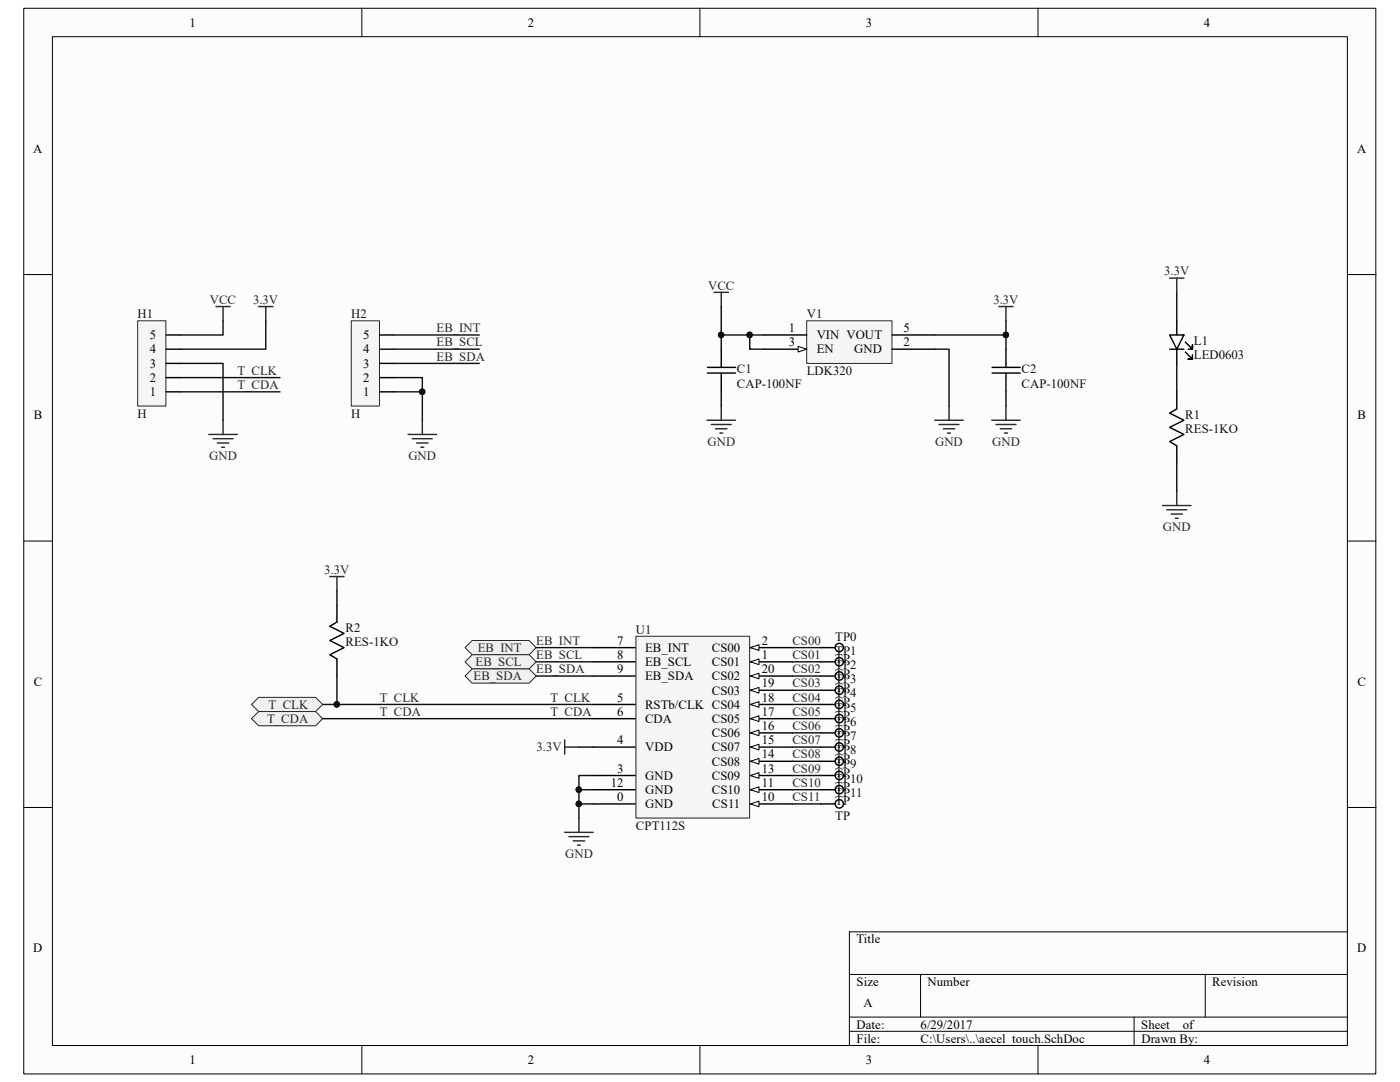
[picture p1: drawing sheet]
<svg xmlns="http://www.w3.org/2000/svg" width="279mm" height="216mm" viewBox="0 0 279 216" stroke-linecap="round" stroke-linejoin="round" font-family="sans-serif">
<path d="M4.8 1.7h269.8v212.6h-269.8z" fill="#fcfcfc"/>
<path d="M4.7 1.7h269.9v212.6h-269.9z" fill="none" stroke="#000" stroke-width=".2"/>
<path d="M10.5 7.4h258.4v201.2h-258.4z" fill="#fcfcfc"/>
<g fill="none" stroke="#000" stroke-width=".2">
<path d="M10.5 7.3h258.4v201.3h-258.4zM72.2 1.6v5.7M139.7 1.6v5.7M207.2 1.6v5.7M4.7 54.8h5.7M268.9 54.8h5.7M4.7 108h5.7M268.9 108h5.7M4.7 161.1h5.7M268.9 161.1h5.7M169.5 194.4h99.4M183.7 194.4v8.5"/>
<path d="M240.5 194.4v8.5M268.9 185.9h-99.4v22.7M72.2 208.6v5.7M139.7 208.6v5.7M169.5 202.9h99.4M169.5 205.8h99.4M207.2 208.6v5.7M226.3 202.9v5.7"/>
</g>
<path d="M161 64.1h17v8.4h-17z" fill="#f5f5f5"/>
<path d="M161 64h17v8.5h-17z" fill="none" stroke="#262626" stroke-width=".2"/>
<path d="M152.5 69.7h8.5" fill="none" stroke="#000" stroke-width=".28"/>
<path d="M159.3 69.1l1.7 .6-1.7 .5z" fill="#fcfcfc"/>
<path d="M159.3 69.1l1.7 .6-1.7 .5z" fill="none" stroke="#000" stroke-width=".2"/>
<g fill="none" stroke="#000" stroke-width=".28">
<path d="M141.2 74.4h5.6M141.2 73.3h5.6M143.9 69.7v2.8M143.9 72.5v.7M143.9 74.5v.8M143.9 75.4v2.8M152.5 66.8h8.5M178 66.8h8.6M178 69.7h8.6M198 74.4h5.6M198 73.3h5.6M200.8 69.7v2.8"/>
<path d="M200.8 72.5v.7M200.8 74.5v.8M200.8 75.4v2.8"/>
</g>
<g fill="none" stroke="#262626" stroke-width=".28">
<path d="M142.5 58.3h2.9M143.9 58.3v2.9M199.3 61.2h2.9M200.8 61.2v2.8M141.1 83.9h5.7M142 84.7h3.9M142.8 85.6h2.3M143.7 86.4h.5M143.9 81v2.9M186.6 83.9h5.6M187.4 84.7h4M188.3 85.6h2.2"/>
<path d="M189.1 86.4h.6M189.4 81v2.9M197.9 83.9h5.7M198.8 84.7h4M199.6 85.6h2.3M200.5 86.4h.5M200.8 81v2.9"/>
</g>
<path d="M127 127h22.6v36.2h-22.6z" fill="#f5f5f5"/>
<path d="M126.9 127h22.7v36.2h-22.7z" fill="none" stroke="#262626" stroke-width=".2"/>
<path d="M118.4 157.6h8.4M149.8 160.4h8.3" fill="none" stroke="#000" stroke-width=".28"/>
<path d="M149.8 160.4l1.7-.6v1.2z" fill="#fcfcfc"/>
<path d="M149.8 160.4l1.7-.6v1.2z" fill="none" stroke="#000" stroke-width=".2"/>
<path d="M149.8 157.6h8.3" fill="none" stroke="#000" stroke-width=".28"/>
<path d="M149.8 157.6l1.7-.6v1.1z" fill="#fcfcfc"/>
<path d="M149.8 157.6l1.7-.6v1.1z" fill="none" stroke="#000" stroke-width=".2"/>
<path d="M149.8 154.7h8.3" fill="none" stroke="#000" stroke-width=".28"/>
<path d="M149.8 154.7l1.7-.5v1.1z" fill="#fcfcfc"/>
<path d="M149.8 154.7l1.7-.5v1.1z" fill="none" stroke="#000" stroke-width=".2"/>
<path d="M149.8 151.9h8.3" fill="none" stroke="#000" stroke-width=".28"/>
<path d="M149.8 151.9l1.7-.6v1.2z" fill="#fcfcfc"/>
<path d="M149.8 151.9l1.7-.6v1.2z" fill="none" stroke="#000" stroke-width=".2"/>
<path d="M149.8 149.1h8.3" fill="none" stroke="#000" stroke-width=".28"/>
<path d="M149.8 149.1l1.7-.6v1.1z" fill="#fcfcfc"/>
<path d="M149.8 149.1l1.7-.6v1.1z" fill="none" stroke="#000" stroke-width=".2"/>
<path d="M149.8 146.2h8.3" fill="none" stroke="#000" stroke-width=".28"/>
<path d="M149.8 146.2l1.7-.5v1.1z" fill="#fcfcfc"/>
<path d="M149.8 146.2l1.7-.5v1.1z" fill="none" stroke="#000" stroke-width=".2"/>
<path d="M149.8 143.4h8.3" fill="none" stroke="#000" stroke-width=".28"/>
<path d="M149.8 143.4l1.7-.6v1.2z" fill="#fcfcfc"/>
<path d="M149.8 143.4l1.7-.6v1.2z" fill="none" stroke="#000" stroke-width=".2"/>
<path d="M149.8 140.6h8.3" fill="none" stroke="#000" stroke-width=".28"/>
<path d="M149.8 140.6l1.7-.6v1.1z" fill="#fcfcfc"/>
<path d="M149.8 140.6l1.7-.6v1.1z" fill="none" stroke="#000" stroke-width=".2"/>
<path d="M149.8 137.7h8.3" fill="none" stroke="#000" stroke-width=".28"/>
<path d="M149.8 137.7l1.7-.5v1.1z" fill="#fcfcfc"/>
<path d="M149.8 137.7l1.7-.5v1.1z" fill="none" stroke="#000" stroke-width=".2"/>
<path d="M149.8 134.9h8.3" fill="none" stroke="#000" stroke-width=".28"/>
<path d="M149.8 134.9l1.7-.6v1.2z" fill="#fcfcfc"/>
<path d="M149.8 134.9l1.7-.6v1.2z" fill="none" stroke="#000" stroke-width=".2"/>
<path d="M149.8 132.1h8.3" fill="none" stroke="#000" stroke-width=".28"/>
<path d="M149.8 132.1l1.7-.6v1.1z" fill="#fcfcfc"/>
<path d="M149.8 132.1l1.7-.6v1.1z" fill="none" stroke="#000" stroke-width=".2"/>
<path d="M149.8 129.2h8.3" fill="none" stroke="#000" stroke-width=".28"/>
<path d="M149.8 129.2l1.7-.5v1.1z" fill="#fcfcfc"/>
<path d="M149.8 129.2l1.7-.5v1.1z" fill="none" stroke="#000" stroke-width=".2"/>
<path d="M118.4 129.2h8.4M118.4 132.1h8.4M118.4 134.9h8.4M118.4 154.7h8.4M118.4 149.1h8.4M118.4 140.6h8.4M118.4 143.4h8.4M118.4 160.4h8.4" fill="none" stroke="#000" stroke-width=".28"/>
<path d="M112.7 147.7v2.8M112.7 149.1h2.8M112.7 166.1h5.7M113.5 166.9h4M114.4 167.8h2.3M115.3 168.6h.5M115.5 163.3v2.8" fill="none" stroke="#262626" stroke-width=".28"/>
<g fill="#f0f0f0" stroke="#262626" stroke-width=".2">
<path d="M50.2 140.6l1.4-1.5h11.4l1.4 1.5-1.4 1.4h-11.4z" fill-rule="evenodd"/>
<path d="M50.2 143.4l1.4-1.4h11.4l1.4 1.4-1.4 1.4h-11.4z" fill-rule="evenodd"/>
</g>
<path d="M67.2 120.7v3.4l-1.4 .9 2.9 1.4-2.9 1.4 2.9 1.4-2.9 1.4 1.4 .9v3.4" fill="none" stroke="#000" stroke-width=".28"/>
<path d="M65.8 115h2.9M67.2 115v2.9" fill="none" stroke="#262626" stroke-width=".28"/>
<g fill="#f0f0f0" stroke="#262626" stroke-width=".2">
<path d="M92.8 129.2l1.4-1.4h11.4l1.4 1.4-1.4 1.4h-11.4z" fill-rule="evenodd"/>
<path d="M92.8 132.1l1.4-1.5h11.4l1.4 1.5-1.4 1.4h-11.4z" fill-rule="evenodd"/>
<path d="M92.8 134.9l1.4-1.4h11.4l1.4 1.4-1.4 1.4h-11.4z" fill-rule="evenodd"/>
</g>
<g fill="none" stroke="#000" stroke-width=".28">
<path d="M163.8 129.2h2.9M163.8 132.1h2.9M163.8 134.9h2.9M163.8 137.7h2.9M163.8 140.6h2.9M163.8 143.4h2.9M163.8 146.2h2.9M163.8 149.1h2.9M163.8 151.9h2.9M163.8 154.7h2.9M163.8 157.6h2.9M163.8 160.4h2.9"/>
<circle cx="167.5" cy="129.2" r=".83"/>
<circle cx="167.5" cy="134.9" r=".83"/>
<circle cx="167.5" cy="132" r=".83"/>
<circle cx="167.5" cy="137.7" r=".83"/>
<circle cx="167.5" cy="146.2" r=".83"/>
<circle cx="167.5" cy="151.9" r=".83"/>
<circle cx="167.5" cy="154.7" r=".83"/>
<circle cx="167.5" cy="157.6" r=".83"/>
<circle cx="167.5" cy="143.4" r=".83"/>
<circle cx="167.5" cy="140.5" r=".83"/>
<circle cx="167.5" cy="149.1" r=".83"/>
<circle cx="167.5" cy="160.4" r=".83"/>
</g>
<path d="M27.5 64.1h5.6v16.9h-5.6z" fill="#f5f5f5"/>
<path d="M27.5 64h5.6v17h-5.6z" fill="none" stroke="#262626" stroke-width=".2"/>
<path d="M33.1 66.8h2.9M33.1 69.7h2.9M33.1 72.5h2.9M33.1 75.3h2.9M33.1 78.2h2.9" fill="none" stroke="#000" stroke-width=".28"/>
<path d="M43.1 61.2h2.8M44.5 61.2v2.8M51.6 61.2h2.9M53 61.2v2.8M41.7 86.7h5.7M42.5 87.5h4M43.4 88.4h2.3M44.2 89.2h.6M44.5 83.9v2.8" fill="none" stroke="#262626" stroke-width=".28"/>
<path d="M70.1 64.1h5.6v16.9h-5.6z" fill="#f5f5f5"/>
<path d="M70.1 64h5.6v17h-5.6z" fill="none" stroke="#262626" stroke-width=".2"/>
<path d="M75.8 66.8h2.8M75.8 69.7h2.8M75.8 72.5h2.8M75.8 75.3h2.8M75.8 78.2h2.8M233.4 66.8h2.9l-1.4 2.9zM233.4 69.7h2.9M234.9 78.2v3.4l-1.5 .8 2.9 1.5-2.9 1.4 2.9 1.4-2.9 1.4 1.5 .9v3.4M234.9 64v2.8M234.9 69.7v2.8M236.6 70.2l1.4 1.5h-.9h.9v-.9M236.6 68.3l1.4 1.4v-.9v.9h-.9" fill="none" stroke="#000" stroke-width=".28"/>
<path d="M233.4 55.5h2.9M234.9 55.5v2.8M81.4 86.7h5.7M82.3 87.5h4M83.2 88.4h2.2M84 89.2h.6M84.3 83.9v2.8M234.9 98v2.9M232 100.9h5.7M232.9 101.7h3.9M233.7 102.6h2.3M234.6 103.4h.5" fill="none" stroke="#262626" stroke-width=".28"/>
<g fill="none" stroke="#0e0e0e" stroke-width=".28">
<path d="M234.9 58.3v5.7M36 72.5h8.5v11.4M36 75.3h19.9M36 78.2h19.9M44.5 64v2.8h-8.5M53 64v5.7h-17M78.6 78.2h5.7v5.7M78.6 75.3h5.7v2.9M78.6 72.5h17M78.6 69.7h17M78.6 66.8h17M143.9 61.2v5.6h8.6"/>
<path d="M143.9 66.8v2.9M143.9 78.2v2.8M149.6 66.8v2.9h2.9M186.6 69.7h2.8v11.3M186.6 66.8h14.2v2.9M200.8 64v2.8M200.8 78.2v2.8M234.9 72.5v5.7M234.9 92.4v5.6M67.2 117.9v2.8M67.2 134.9v5.7M107 134.9h11.4"/>
<path d="M107 132.1h11.4M107 129.2h11.4M158.1 134.9h5.7M158.1 132.1h5.7M158.1 129.2h5.7M158.1 137.7h5.7M64.4 140.6h54M64.4 143.4h54M115.5 157.6h2.9M115.5 149.1h2.9M118.4 154.7h-2.9v8.6M158.1 157.6h5.7"/>
<path d="M158.1 149.1h5.7M158.1 143.4h5.7M158.1 140.6h5.7M158.1 146.2h5.7M158.1 151.9h5.7M158.1 154.7h5.7M115.5 160.4h2.9M158.1 160.4h5.7"/>
</g>
<g fill="#0e0e0e" stroke="#0e0e0e" stroke-width=".2">
<circle cx="149.6" cy="66.8" r=".55"/>
<circle cx="143.9" cy="66.8" r=".55"/>
<circle cx="200.7" cy="66.8" r=".55"/>
<circle cx="115.5" cy="157.6" r=".55"/>
<circle cx="115.5" cy="160.4" r=".55"/>
<circle cx="67.2" cy="140.6" r=".55"/>
<circle cx="84.2" cy="78.2" r=".55"/>
</g>
<g font-size="2.5">
<text x="37.8" y="5.3">1</text>
<text x="105.3" y="5.3">2</text>
<text x="172.8" y="5.3">3</text>
<text x="240.2" y="5.3">4</text>
<text x="6.6" y="30.5">A</text>
<text x="270.8" y="30.5">A</text>
<text x="29.9" y="67.7">5</text>
<text x="29.9" y="70.5">4</text>
<text x="72.5" y="67.7">5</text>
<text x="72.5" y="70.5">4</text>
<text x="157.4" y="69.1">3</text>
<text x="157.4" y="66.3">1</text>
<text x="163" y="70.5">EN</text>
<text x="163" y="67.7">VIN VOUT</text>
<text x="170.5" y="70.5">GND</text>
<text x="180.3" y="66.3">5</text>
<text x="180.3" y="69.1">2</text>
<text x="29.9" y="73.4">3</text>
<text x="29.9" y="76.2">2</text>
<text x="72.5" y="73.4">3</text>
<text x="72.5" y="76.2">2</text>
<text x="6.7" y="83.7">B</text>
<text x="29.9" y="79">1</text>
<text x="72.5" y="79">1</text>
<text x="270.9" y="83.7">B</text>
<text x="123.2" y="128.7">7</text>
<text x="123.2" y="131.5">8</text>
<text x="128.7" y="130.1">EB_INT</text>
<text x="142.1" y="130.1">CS00</text>
<text x="152" y="131.5">1</text>
<text x="152" y="128.7">2</text>
<text x="6.7" y="136.8">C</text>
<text x="123.2" y="134.3">9</text>
<text x="128.7" y="132.9">EB_SCL</text>
<text x="128.7" y="135.8">EB_SDA</text>
<text x="142.1" y="135.8">CS02</text>
<text x="142.1" y="132.9">CS01</text>
<text x="152" y="137.2">19</text>
<text x="152" y="134.3">20</text>
<text x="270.9" y="136.8">C</text>
<text x="123.2" y="140">5</text>
<text x="123.2" y="142.8">6</text>
<text x="128.7" y="141.4">RSTb/CLK CS04</text>
<text x="142.1" y="138.6">CS03</text>
<text x="152" y="142.8">17</text>
<text x="152" y="140">18</text>
<text x="123.2" y="148.5">4</text>
<text x="128.7" y="149.9">VDD</text>
<text x="128.7" y="144.3">CDA</text>
<text x="142.1" y="149.9">CS07</text>
<text x="142.1" y="147.1">CS06</text>
<text x="142.1" y="144.3">CS05</text>
<text x="152" y="148.5">15</text>
<text x="152" y="145.7">16</text>
<text x="123.2" y="154.2">3</text>
<text x="128.7" y="155.6">GND</text>
<text x="142.1" y="155.6">CS09</text>
<text x="142.1" y="152.8">CS08</text>
<text x="152" y="154.2">13</text>
<text x="152" y="151.3">14</text>
<text x="121.9" y="157">12</text>
<text x="123.2" y="159.9">0</text>
<text x="128.7" y="158.5">GND</text>
<text x="128.7" y="161.3">GND</text>
<text x="142.1" y="158.5">CS10</text>
<text x="142.2" y="161.3">CS11</text>
<text x="152" y="159.9">10</text>
<text x="152" y="157">11</text>
<text x="6.6" y="190">D</text>
<text x="170.9" y="188.2">Title</text>
<text x="270.8" y="190">D</text>
<text x="170.9" y="196.7">Size</text>
<text x="185.1" y="196.7">Number</text>
<text x="241.9" y="196.7">Revision</text>
<text x="172.3" y="201">A</text>
<text x="170.9" y="205.2">Date:</text>
<text x="170.9" y="208.1">File:</text>
<text x="183.7" y="208.1">C:\Users\..\aecel_touch.SchDoc</text>
<text x="183.7" y="205.2">6/29/2017</text>
<text x="227.8" y="205.2">Sheet</text>
<text x="227.8" y="208.1">Drawn By:</text>
<text x="236" y="205.2">of</text>
<text x="37.8" y="212.3">1</text>
<text x="105.3" y="212.3">2</text>
<text x="172.8" y="212.3">3</text>
<text x="240.2" y="212.3">4</text>
</g>
<g font-size="2.5" fill="#262626">
<text x="141.3" y="57.8">VCC</text>
<text x="232.3" y="54.9">3.3V</text>
<text x="41.9" y="60.6">VCC</text>
<text x="50.5" y="60.6">3.3V</text>
<text x="198.2" y="60.6">3.3V</text>
<text x="87.1" y="66.3">EB_INT</text>
<text x="87.1" y="69.1">EB_SCL</text>
<text x="87.1" y="72">EB_SDA</text>
<text x="47.4" y="74.8">T_CLK</text>
<text x="47.4" y="77.6">T_CDA</text>
<text x="141.2" y="89">GND</text>
<text x="186.6" y="89">GND</text>
<text x="198" y="89">GND</text>
<text x="41.7" y="91.8">GND</text>
<text x="81.5" y="91.8">GND</text>
<text x="232.1" y="106">GND</text>
<text x="64.7" y="114.5">3.3V</text>
<text x="95.3" y="130.1">EB_INT</text>
<text x="107" y="128.7">EB_INT</text>
<text x="107" y="131.5">EB_SCL</text>
<text x="158.2" y="128.7">CS00</text>
<text x="158.2" y="131.5">CS01</text>
<text x="94.5" y="135.8">EB_SDA</text>
<text x="94.9" y="132.9">EB_SCL</text>
<text x="107" y="134.3">EB_SDA</text>
<text x="158.2" y="134.3">CS02</text>
<text x="158.2" y="137.2">CS03</text>
<text x="53.6" y="141.4">T_CLK</text>
<text x="75.8" y="140">T_CLK</text>
<text x="75.8" y="142.8">T_CDA</text>
<text x="109.9" y="140">T_CLK</text>
<text x="109.9" y="142.8">T_CDA</text>
<text x="158.2" y="140">CS04</text>
<text x="158.2" y="142.8">CS05</text>
<text x="53.3" y="144.3">T_CDA</text>
<text x="107.1" y="149.9">3.3V</text>
<text x="158.2" y="145.7">CS06</text>
<text x="158.2" y="148.5">CS07</text>
<text x="158.2" y="151.3">CS08</text>
<text x="158.2" y="154.2">CS09</text>
<text x="158.2" y="157">CS10</text>
<text x="158.2" y="159.9">CS11</text>
<text x="112.8" y="171.2">GND</text>
</g>
<g font-size="2.5" fill="#0e0e0e">
<text x="27.5" y="63.5">H1</text>
<text x="70.1" y="63.5">H2</text>
<text x="161" y="63.5">V1</text>
<text x="238.3" y="68.8">L1</text>
<text x="238.3" y="71.7">LED0603</text>
<text x="147.1" y="74.5">C1</text>
<text x="147.1" y="77.3">CAP-100NF</text>
<text x="161" y="74.8">LDK320</text>
<text x="203.9" y="74.5">C2</text>
<text x="203.9" y="77.3">CAP-100NF</text>
<text x="27.5" y="83.3">H</text>
<text x="70.1" y="83.3">H</text>
<text x="236.6" y="83.6">R1</text>
<text x="236.6" y="86.4">RES-1KO</text>
<text x="69" y="126.1">R2</text>
<text x="69" y="128.9">RES-1KO</text>
<text x="126.9" y="126.4">U1</text>
<text x="166.7" y="127.8">TP0</text>
<text x="166.7" y="130.6">TP1</text>
<text x="166.7" y="132.4">TP</text>
<text x="166.7" y="135.2">TP</text>
<text x="166.7" y="133.5">TP2</text>
<text x="166.7" y="136.3">TP3</text>
<text x="166.7" y="138">TP</text>
<text x="166.7" y="140.8">TP</text>
<text x="166.7" y="139.1">TP4</text>
<text x="166.7" y="143.7">TP</text>
<text x="166.7" y="142">TP5</text>
<text x="166.7" y="146.5">TP</text>
<text x="166.7" y="144.8">TP6</text>
<text x="166.7" y="149.4">TP</text>
<text x="166.7" y="147.7">TP7</text>
<text x="166.7" y="152.2">TP</text>
<text x="166.7" y="150.5">TP8</text>
<text x="166.7" y="155">TP</text>
<text x="166.7" y="153.3">TP9</text>
<text x="166.7" y="157.9">TP</text>
<text x="166.7" y="156.2">TP10</text>
<text x="166.7" y="160.7">TP</text>
<text x="166.7" y="159">TP11</text>
<text x="126.9" y="165.5">CPT112S</text>
<text x="166.7" y="163.5">TP</text>
</g>
</svg>
